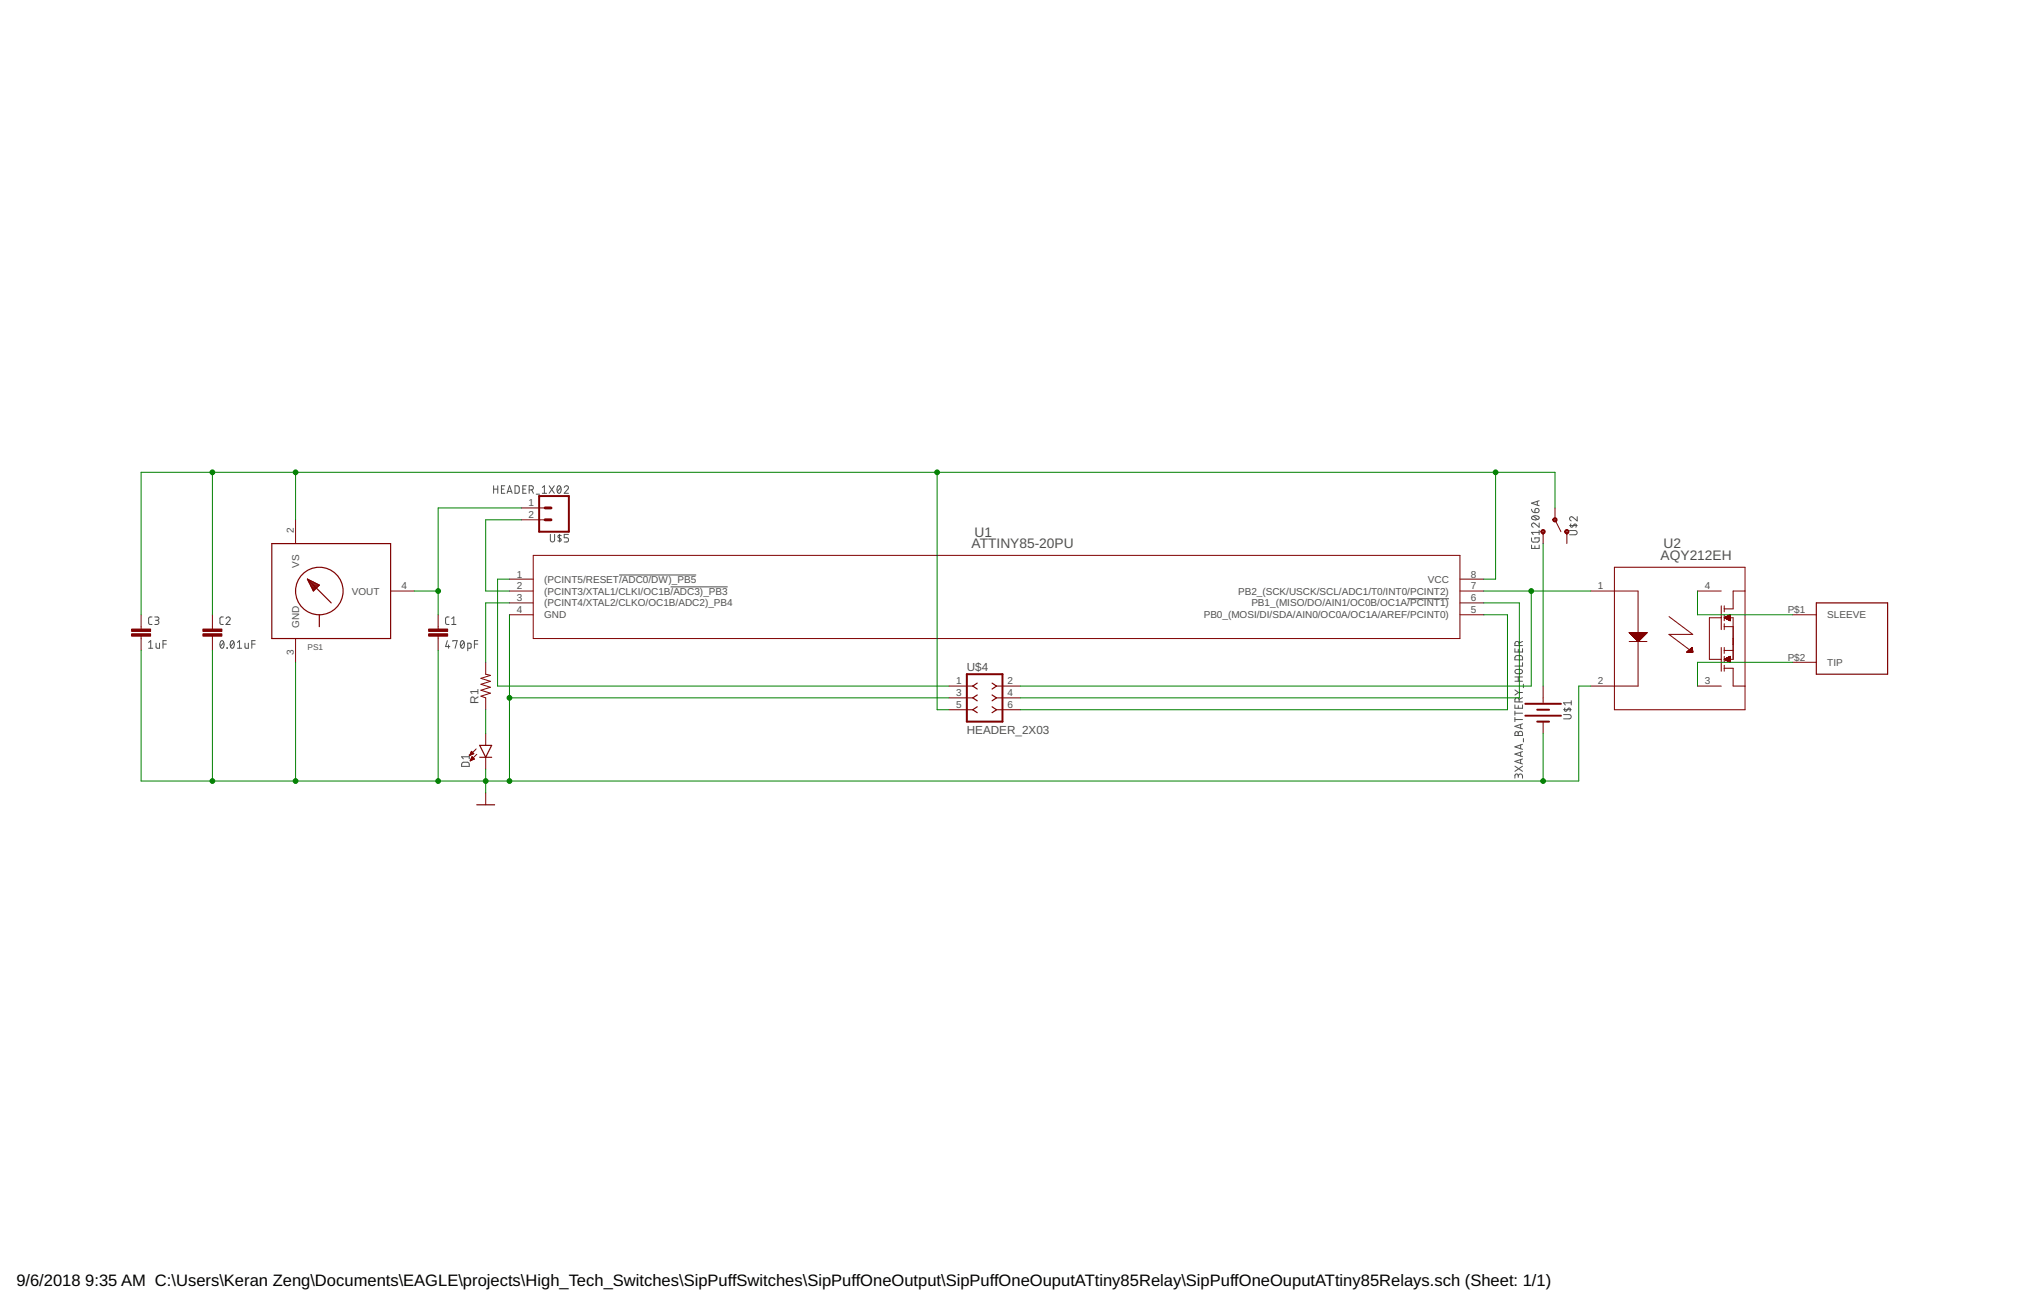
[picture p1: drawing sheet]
<svg xmlns="http://www.w3.org/2000/svg" width="432mm" height="279mm" viewBox="0 0 432 279" stroke-linecap="round" stroke-linejoin="round" font-family="sans-serif">
<g fill="none" stroke="#505050" stroke-width=".21">
<path d="M105.5 103.8v1.7M105.5 104.6h.9M106.4 103.8v1.7M107.2 104.6h.5M107.9 103.8h-.7v1.7h.7M108.4 105.5l.5-1.7 .6 1.7M108.5 105.1h.8M110.1 103.8l.6 .1 .3 .2v.9l-.3 .4-.6 .1zM111.8 104.6h.5M112.5 103.8h-.7v1.7h.7M113.1 104.7h.5a.44 .44 0 0 0 .4-.4 .44 .44 0 0 0-.4-.5h-.5v1.7M113.7 104.7l.3 .8"/>
<path d="M114.6 105.6h.7M115.9 105.5h.9M115.9 104.2l.5-.4v1.7M117.4 103.8l1.1 1.7M117.6 114.2v1.2a.46 .46 0 0 0 .5 .5 .46 .46 0 0 0 .5-.5v-1.2M118.5 103.8l-1.1 1.7M119.3 103.9l.2-.1a.95 .95 0 0 1 0 1.7 1 1 0 0 1-.2-1.6zM119.6 114.2v1.7M119.9 104.2l-.8 .9M120 114.5l-.3-.1-.4 .2v.2l.7 .6-.3 .3-.4-.1M120.6 104.2a.45 .45 0 0 1 .6-.3 .45 .45 0 0 1 .2 .7l-.8 .9h.9M121.5 114.2h-.9v.8h.6a.46 .46 0 0 1 .3 .4 .46 .46 0 0 1-.3 .5h-.6"/>
<path d="M327.4 115v.5l.2 .4h1.1l.3-.2v-.7h-.9v.3M327.4 108.9l.3 .6 .4 .1M327.4 116.5v.7h1.6v-.7M327.5 110.4a1.02 1.02 0 0 1 1.5 .3 .97 .97 0 0 1-1.6 0zM327.7 110.3l1 .8M328.1 116.7v.5M328.2 108.8a.46 .46 0 0 1 .8 .1 .46 .46 0 0 1-.4 .7h-.5zM328.6 107.2v.8M329 111.8v.9l-.9-.7a.44 .44 0 0 0-.7 .1 .44 .44 0 0 0 .3 .6M329 113.4v.9M329 113.8h-1.6l.3 .5M329 107l-1.6 .6 1.6 .5"/>
<path d="M335.5 113.4h1.2a.46 .46 0 0 1 .4 .5 .46 .46 0 0 1-.4 .4h-1.2M335.5 112.4h1.6M335.8 112l-.1 .5 .3 .2 .5-.7 .4 .1v.6M337.1 110.4v1l-.9-.8a.44 .44 0 0 0-.7 .1 .44 .44 0 0 0 .4 .7M31.8 138.6h.9M31.8 137.3l.4-.4v1.7M32.5 131.9h-.5l-.2 .3v1.1l.2 .2h.5M33.1 131.9h.5a.36 .36 0 0 1 .4 .3 .36 .36 0 0 1-.4 .4h-.3M33.4 137.5v.9l.2 .2h.5v-1.1M33.5 132.6a.44 .44 0 0 1 .5 .5 .44 .44 0 0 1-.5 .4h-.4M34.8 137.7h.8M35.6 136.9h-.8v1.7"/>
<path d="M47.2 137.1l.3-.2a.97 .97 0 0 1 0 1.7 1 1 0 0 1-.3-1.5zM47.7 131.9h-.5l-.2 .3v1.1l.2 .2h.5M47.8 137.3l-.7 .9M48.3 132.2a.45 .45 0 0 1 .6-.3 .45 .45 0 0 1 .2 .7l-.8 .9h.9M48.5 138.5l.1 .1zM49.4 137.1l.2-.2a.95 .95 0 0 1 0 1.7 1.02 1.02 0 0 1-.2-1.5zM50 137.3l-.7 .9M50.8 138.6h.9M50.8 137.3l.4-.4v1.7M52.4 137.5v.9l.2 .2h.5v-1.1M53.8 137.7h.7M54.5 136.9h-.7v1.7"/>
<path d="M95.6 136.9l-.4 1.3h1M95.9 137.9v.7M96 131.9h-.5l-.3 .3 .1 1.1 .2 .2h.5M96.6 133.5h.9M96.6 132.2l.4-.3v1.6M96.8 137.1v-.2h.9l-.4 1.7M98.6 137.1l.2-.2a.95 .95 0 0 1 0 1.7 1.02 1.02 0 0 1-.2-1.5zM99.2 137.3l-.7 .9M100 138.6h.5l.2-.2-.1-.9h-.6v1.6M101.4 137.7h.7M102.1 136.9h-.7v1.7M132.3 122.9h16.5"/>
<path d="M143.3 125.5h12.3M300.8 128h8.9M323.8 138.7v.7h1.7v-.7M324.5 138.8v.6M324.7 138v-.4a.46 .46 0 0 0-.4-.5 .46 .46 0 0 0-.5 .5v.4h1.7M325.5 137.1l-.8 .4M323.8 150.7v.7h1.7v-.7M323.8 152v.9M323.8 153.4v.9M323.8 153.8h1.7M323.8 152.5h1.7M323.8 147.5l.8 .5"/>
<path d="M323.8 145.6h1.7M323.8 144.7h1.7M323.9 156.5l.4-.1 .2 .4a.46 .46 0 0 1 .5-.5 .46 .46 0 0 1 .5 .5v.4h-1.7zM324 143.2l1-.1a.46 .46 0 0 1 .5 .5 .46 .46 0 0 1-.5 .4l-1-.1-.2-.3zM324 140.3l1.2-.1 .2 .2 .1 .7h-1.7zM324.5 144.7v.9M324.5 150.9v.5M324.5 156.8v.4M324.6 148l-.8 .6M324.6 148h.9M324.7 150.1v-.5a.46 .46 0 0 0-.4-.5 .46 .46 0 0 0-.5 .5v.5h1.7M325.1 154.9v.8"/>
<path d="M325.1 159.2v.9M325.5 141.7v.7h-1.7M325.5 159.1l-1.7 .6 1.7 .5M325.5 154.7l-1.7 .6 1.7 .5M325.5 149.1l-.8 .4M325.6 146.3v.7M325.6 157.9v.7M334.2 152.8h1.2a.46 .46 0 0 1 .5 .4 .46 .46 0 0 1-.5 .5h-1.2M334.2 151.7h1.7M334.5 151.3l-.1 .5 .3 .3 .6-.7h.2l.2 .3-.1 .4M335.9 150.2h-1.7l.4 .5M335.9 149.8v.9"/>
<path d="M98.8 163.1l1.2-.1 .3 .2v.6h-1.6zM100.3 161.3v.9M100.3 161.8h-1.6l.3 .4M323.8 163.8l1.7 1.1M324.5 165.9a.46 .46 0 0 1 .5-.5 .46 .46 0 0 1 .5 .5v.4M324.5 166.2v-.4a.36 .36 0 0 0-.3-.4 .36 .36 0 0 0-.4 .4v.5M325.1 160.8v.8M325.1 162.4v.8M325.5 163.8l-1.7 1.1M325.5 162.2l-1.7 .6 1.7 .5M325.5 160.7l-1.7 .5 1.7 .6"/>
</g>
<g fill="none" stroke="#800000" stroke-width=".21">
<path d="M63.2 111.1v5.1M111.4 108.6h5.1M111.4 111.1h5.1M114 118.7h198.1v17.8h-198.1zM329.9 113.7v2.5M332.4 108.6v2.5l1.3 2.6M334.9 113.7v2.5M30.2 131.4v3.1M30.2 136v3M45.4 131.4v3.1M45.4 136v3M63.2 136.5v5.1"/>
<path d="M83.5 126.3h5.1M93.7 131.4v3.1M93.7 136v3M108.9 123.8h5.1M108.9 126.3h5.1M108.9 128.9h5.1M108.9 131.4h5.1M312.1 123.8h5.1M312.1 126.3h5.1M312.1 128.9h5.1M312.1 131.4h5.1M340 126.3h10.2v20.4h-10.2"/>
<path d="M345.1 121.3h27.9v30.4h-27.9zM348.3 137.1h3.8M348.3 135.2h3.8l-1.9 1.9zM348.3 135.3h3.7M348.4 135.3h3.6M348.4 135.4h3.5M348.5 135.4h3.4M348.5 135.5h3.3M348.6 135.6h3.1M348.7 135.7h2.9M348.8 135.7h2.8M348.8 135.8h2.7"/>
<path d="M348.9 135.9h2.5M349 135.9h2.4M349 136h2.3M349.1 136h2.2M349.1 136.1h2.1M349.2 136.1h2M349.2 136.2h1.9M349.3 136.2h1.8M349.3 136.3h1.7M349.4 136.4h1.5M349.5 136.4h1.4M349.5 136.5h1.4"/>
<path d="M349.5 136.5h1.3M349.6 136.6h1.1M349.7 136.6h1M349.7 136.7h.9M349.8 136.7h.8M349.8 136.8h.7M349.9 136.8h.6M349.9 136.9h.5M350 136.9h.4M350 137h.3M350.1 137.1h.1M356.8 131.8l5 3.8h-5l4.5 3.4"/>
<path d="M360.6 139.4l1.1-1 .1 1zM360.6 139.4h1.2M360.7 139.3h1.1M360.8 139.2h1M360.9 139.2h.9M360.9 139.1h.9M361 139.1h.8M361 139h.8M361.1 139h.7M361.1 138.9h.7M361.2 138.9h.6M361.3 138.8h.5"/>
<path d="M361.3 138.7h.5M361.4 138.7h.4M361.5 138.6h.3M361.5 138.6h.2M361.6 138.5h.1M361.7 138.5h.1M361.7 138.4h.1M362.9 126.3h5M367.9 132.1h-2.5v8.8h2.5M367.9 129.5v5.1M367.9 138.4v5.1M368.6 132.1h1.9v8.8h-1.9"/>
<path d="M368.6 129.5v1.3M368.6 131.4v1.3M368.6 133.3v1.3M368.6 138.4v1.3M368.6 134h1.9M368.6 139h1.9M368.6 132.1l1.2 .6M368.6 132.1h1.2M368.7 132h1.1M368.7 132.1h1.1M368.8 132h1M368.8 132.2h1"/>
<path d="M368.9 131.9h.9M369 132.2h.8M369 131.8h.8M369.1 132.3h.7M369.1 131.8h.7M369.2 132.4h.6M369.2 131.7h.6M369.3 132.4h.5M369.3 131.7h.5M369.4 132.5h.4M369.4 131.6h.4M369.5 132.5h.3"/>
<path d="M369.5 131.6h.3M369.6 132.6h.2M369.6 131.5h.2M369.7 132.6h.1M369.8 132.7h.1M369.8 131.4v1.3M369.8 131.4l-1.2 .7M369.8 131.4l-.1 .1M373 126.3h-2.5v3.9h-1.9M383.2 131.4h5.1M103.8 141.6v2.5l1 .3-2 .6 2 .6-2 .7 2 .6-2 .7 2 .6-2 .6 1 .4v2.5M103.8 156.8v2.5"/>
<path d="M202.9 146.7h5M202.9 151.7h5M202.9 149.2h5M213 146.7h5.1M213 151.7h5.1M213 149.2h5.1M329.9 146.7v3.5M329.9 154.3v2.5M362.9 146.7h5M368.6 142.9h1.9v3.8h2.5M368.6 140.3v1.3M368.6 142.2v1.3"/>
<path d="M368.6 140.9l1.2 .7M368.6 141h1.2M368.7 140.9h1.1M368.7 141h1.1M368.8 140.8h1M368.9 141.1h.9M368.9 140.8h.9M369 140.7h.8M369.1 141.2h.7M369.1 140.7h.7M369.2 140.6h.6M369.3 141.3h.5"/>
<path d="M369.3 140.6h.5M369.4 141.3h.4M369.5 140.5h.3M369.5 141.4h.3M369.6 141.4h.2M369.7 140.4h.1M369.7 141.5h.1M369.8 141.5h.1M369.8 140.3v1.3M369.8 140.3l-1.2 .6M369.8 141.6h.1M369.8 140.3h.1"/>
<path d="M383.2 141.6h5.1M100.4 161.4h.2M100.5 161.3h.4M100.5 162.6h.1M100.5 161.2h.7M100.6 161.1h.6M100.6 162.5h.3M100.6 162.4h.6M100.6 160.9h.5M100.7 160.8h.3M100.7 162.2h.7M100.7 160.7h.1"/>
<path d="M100.7 162.1h.6M100.8 160.6l.5 .5-.9 .4zM100.8 162h.4M100.8 161.9h.2M100.9 161.8l.5 .5-.9 .3zM101.8 160.1l-1.4 1.4M101.9 161.2l-1.4 1.4M103.8 161.9v2.5M103.8 169.5v2.5"/>
</g>
<g fill="none" stroke="#800000" stroke-width=".25">
<path d="M58.1 116.2h25.4v20.3h-25.4zM65.7 123.8l5.1 5.1M65.7 123.8l2.6 1.3-1.3 1.2zM65.8 124h.3M65.9 124.2h.6M66 124.4h1M66.1 124.7h1.3M66.3 124.9h1.6M66.4 125.1h1.8M66.5 125.3h1.5M66.6 125.6h1.2M66.7 125.8h.9"/>
<path d="M66.8 126h.5M66.9 126.2h.2M68.3 131.4v2.6M388.3 128.9h15.2v15.2h-15.2zM102.6 159.3h2.5l-1.3 2.6zM208.9 146l-1 .7 1 .6M208.9 148.6l-1 .6 1 .6M208.9 151.1l-1 .6 1 .7M212.1 148.6l.9 .6-.9 .6M212.1 146l.9 .7-.9 .6M212.1 151.1l.9 .6-.9 .7M101.9 172h3.8"/>
<path d="M102.6 161.9h2.5"/>
<circle cx="68.3" cy="126.3" r="5.1"/>
</g>
<g fill="#800000" stroke="#800000" stroke-width=".21">
<path d="M91.6 135.5h4.1v.5h-4.1z"/>
<path d="M91.6 134.5h4.1v.5h-4.1z"/>
<path d="M43.4 135.5h4v.5h-4z"/>
<path d="M43.4 134.5h4v.5h-4z"/>
<path d="M28.1 135.5h4.1v.5h-4.1z"/>
<path d="M28.1 134.5h4.1v.5h-4.1z"/>
</g>
<path d="M115.3 106h6.3v7.7h-6.3zM206.7 144.1h7.6v10.2h-7.6zM326.1 150.5h7.6M326.1 153h7.6M328.6 151.7h2.5M328.6 154.3h2.5" fill="none" stroke="#800000" stroke-width=".42"/>
<g fill="#800000" stroke="#800000" stroke-width=".21">
<path d="M334.6 113.3a.46 .46 0 0 1 .7 .2 .46 .46 0 0 1-.3 .6 .46 .46 0 0 1-.5-.4h.2a.26 .26 0 0 1 .3-.3 .26 .26 0 0 1 .1 .4 .26 .26 0 0 1-.4 0l-.2-.1z" fill-rule="evenodd"/>
<path d="M329.6 113.3a.46 .46 0 0 1 .7 .2 .46 .46 0 0 1-.3 .6 .46 .46 0 0 1-.6-.4h.2a.26 .26 0 0 1 .3-.3 .26 .26 0 0 1 .2 .4 .26 .26 0 0 1-.5 0l-.2-.1z" fill-rule="evenodd"/>
<path d="M332.1 110.8a.46 .46 0 0 1 .7 .1 .46 .46 0 0 1-.3 .7 .46 .46 0 0 1-.6-.5h.2a.26 .26 0 0 1 .3-.3 .26 .26 0 0 1 .2 .4 .26 .26 0 0 1-.4 0l-.3-.1z" fill-rule="evenodd"/>
</g>
<path d="M116.5 111.1h1.3M116.5 108.6h1.3" fill="none" stroke="#800000" stroke-width=".61"/>
<g fill="none" stroke="#008000" stroke-width=".21">
<path d="M45.4 101v30.4M63.2 101v10.1M111.4 111.1h-7.6v15.2h5.1M111.4 108.6h-17.7v22.8M200.3 101v50.7h2.6M319.7 101v22.8h-2.5M329.9 116.2v30.5M332.4 108.6v-7.6h-302.2v30.4M30.2 139v28h307.3v-20.3h2.5M45.4 139v28M88.6 126.3h5.1M93.7 139v28"/>
<path d="M108.9 123.8h-2.5v22.9h96.5M108.9 128.9h-5.1v12.7M108.9 131.4v35.6M317.2 126.3h22.8M317.2 131.4h5v20.3h-104.1M317.2 128.9h7.6v20.3h-106.7M327.3 126.3v20.4h-109.2M362.9 126.3v5.1h20.3M63.2 141.6v25.4M103.8 151.7v5.1M108.9 149.2h94M329.9 156.8v10.2"/>
<path d="M383.2 141.6h-20.3v5.1M103.8 164.4v5.1"/>
</g>
<g fill="#008000" stroke="#008000" stroke-width=".21">
<circle cx="93.7" cy="126.3" r=".51"/>
<circle cx="45.4" cy="101" r=".51"/>
<circle cx="63.2" cy="101" r=".51"/>
<circle cx="319.7" cy="101" r=".51"/>
<circle cx="200.3" cy="101" r=".51"/>
<circle cx="103.8" cy="167" r=".51"/>
<circle cx="93.7" cy="167" r=".51"/>
<circle cx="63.2" cy="167" r=".51"/>
<circle cx="45.4" cy="167" r=".51"/>
<circle cx="108.9" cy="167" r=".51"/>
<circle cx="329.9" cy="167" r=".51"/>
<circle cx="108.9" cy="149.2" r=".51"/>
<circle cx="327.3" cy="126.3" r=".51"/>
</g>
<g font-size="3.5">
<text x="3.5" y="274.9">9/6/2018</text>
<text x="18.2" y="274.9">9:35 AM C:\Users\Keran Zeng\Documents\EAGLE\projects\High_Tech_Switches\SipPuffSwitches\SipPuffOneOutput\SipPuffOneOuputATtiny85Relay\SipPuffOneOuputATtiny85Relays.sch (Sheet: 1/1)</text>
</g>
<g font-size="2.9" fill="#505050">
<text x="207.7" y="117.2">ATTINY85-20PU</text>
<text x="208.3" y="114.7">U1</text>
<text x="355" y="119.8">AQY212EH</text>
<text x="355.6" y="117.2">U2</text>
</g>
<g font-size="2.5" fill="#505050">
<text x="206.7" y="143.4">U$4</text>
<text x="102.3" y="150.5" transform="rotate(-90 102.3 150.5)">R1</text>
<text x="206.7" y="156.8">HEADER_2X03</text>
</g>
<g font-size="2.1" fill="#505050">
<text x="62.8" y="113.9" transform="rotate(-90 62.8 113.9)">2</text>
<text x="113" y="108.2">1</text>
<text x="113" y="110.8">2</text>
<text x="63.9" y="121.4" transform="rotate(-90 63.9 121.4)">VS</text>
<text x="85.8" y="126">4</text>
<text x="110.5" y="123.5">1</text>
<text x="110.5" y="126">2</text>
<text x="116.3" y="124.6">(PCINT5/RESET/ADC0/DW)_PB5</text>
<text x="305.2" y="124.6">VCC</text>
<text x="314.4" y="126">7</text>
<text x="314.4" y="123.5">8</text>
<text x="341.6" y="126">1</text>
<text x="364.4" y="126">4</text>
<text x="75.2" y="127.1">VOUT</text>
<text x="110.5" y="128.5">3</text>
<text x="110.5" y="131.1">4</text>
<text x="116.3" y="127.1">(PCINT3/XTAL1/CLKI/OC1B/ADC3)_PB3</text>
<text x="116.3" y="129.6">(PCINT4/XTAL2/CLKO/OC1B/ADC2)_PB4</text>
<text x="264.7" y="127.1">PB2_(SCK/USCK/SCL/ADC1/T0/INT0/PCINT2)</text>
<text x="267.5" y="129.6">PB1_(MISO/DO/AIN1/OC0B/OC1A/PCINT1)</text>
<text x="314.4" y="131.1">5</text>
<text x="314.4" y="128.5">6</text>
<text x="382.1" y="131.1">P$1</text>
<text x="63.9" y="134.2" transform="rotate(-90 63.9 134.2)">GND</text>
<text x="116.3" y="132.2">GND</text>
<text x="257.3" y="132.2">PB0_(MOSI/DI/SDA/AIN0/OC0A/OC1A/AREF/PCINT0)</text>
<text x="390.6" y="132.2">SLEEVE</text>
<text x="62.8" y="140" transform="rotate(-90 62.8 140)">3</text>
<text x="382.1" y="141.2">P$2</text>
<text x="390.6" y="142.3">TIP</text>
<text x="204.4" y="146.3">1</text>
<text x="204.4" y="148.8">3</text>
<text x="215.4" y="146.3">2</text>
<text x="215.4" y="148.8">4</text>
<text x="341.6" y="146.3">2</text>
<text x="364.4" y="146.3">3</text>
<text x="204.4" y="151.4">5</text>
<text x="215.4" y="151.4">6</text>
</g>
<text font-size="1.8" fill="#505050" x="65.7" y="139">PS1</text>
</svg>
